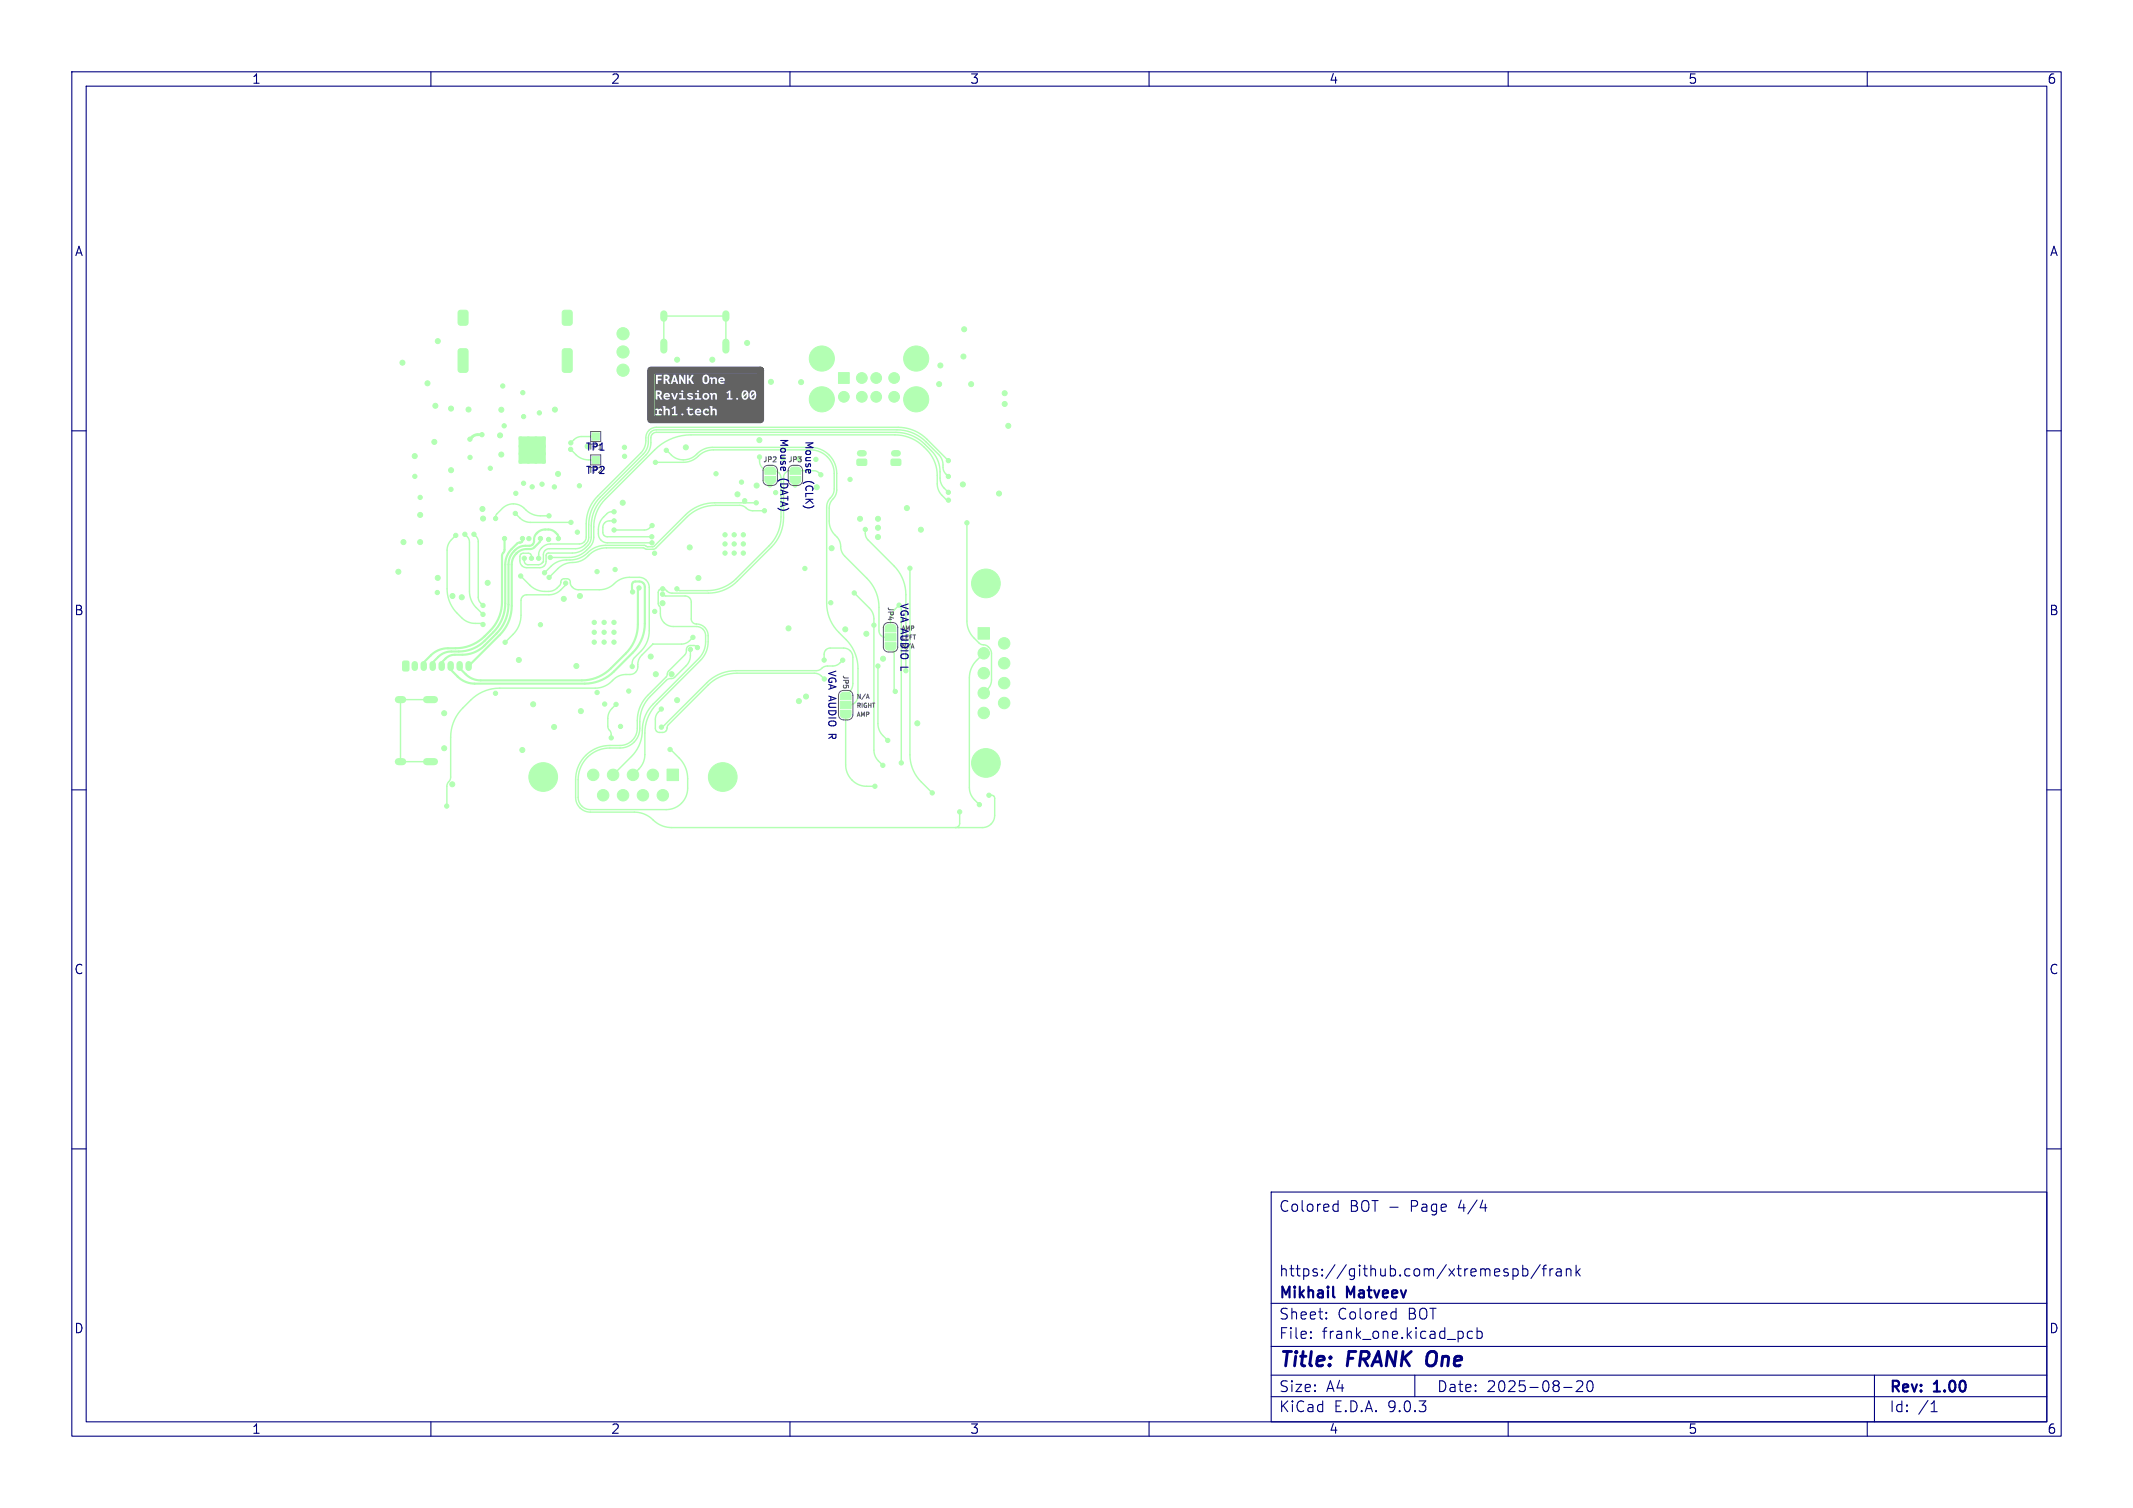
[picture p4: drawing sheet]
<svg xmlns="http://www.w3.org/2000/svg" width="297mm" height="210mm" viewBox="0 0 297 210" stroke-linecap="round" stroke-linejoin="round" font-family="sans-serif">
<g fill="#b3ffb3" stroke="#b3ffb3" stroke-width=".14">
<path d="M56.1 92.1h.6l.2 .1 .1 1-.2 .2-.5 .1-.2-.2z"/>
<path d="M124.1 64l1.2-.1 .2 .3-.1 .5-.2 .1h-1l-.1-.2z"/>
<path d="M136.2 87.4h1.6v1.6h-1.6z"/>
<path d="M92.9 107.1h1.6v1.6h-1.6z"/>
<path d="M119.4 64l1.2-.1 .1 .3v.5l-.2 .1h-1.1l-.1-.2z"/>
<path d="M72.3 60.8h3.6v3.7h-3.6z"/>
<path d="M63.8 48.7l.2-.1h.8h.2l.2 .2v2.7l-.1 .2-.2 .1h-.9l-.2-.2z"/>
<path d="M63.8 43.3l.3-.1h.8l.2 .1 .1 1.7-.2 .2-.9 .1-.3-.1z"/>
<path d="M78.3 43.3l.3-.1h.8l.2 .1 .1 1.7-.2 .2-.9 .1-.3-.1z"/>
<path d="M78.3 48.7l.2-.1h.8h.2l.2 .2v2.7l-.1 .2-.2 .1h-.9l-.2-.2z"/>
<path d="M116.8 51.9h1.5v1.5h-1.5z"/>
<path d="M106.5 66.4h1.5v.6l-.4 .3h-.8l-.3-.3z"/>
<path d="M106.6 65.2l.3-.1h.8l.3 .3v.7h-1.5z"/>
<path d="M82.4 63.5h1v1h-1z"/>
<path d="M117.1 96.6l.3-.2h.7l.2 .1 .2 .3v.7h-1.5z"/>
<path d="M117 97.7h1.5v1h-1.5z"/>
<path d="M117 99h1.5v.7l-.4 .3h-.8l-.3-.3z"/>
<path d="M82.4 60.3h1v1h-1z"/>
<path d="M110 66.4h1.5v.6l-.4 .3h-.8l-.3-.3z"/>
<path d="M110.1 65.2l.3-.1h.8l.3 .3v.7h-1.5z"/>
<path d="M123.3 89.5h1.5l-.1 .7-.4 .3h-.7l-.3-.3z"/>
<path d="M123.3 88.3h1.5v1h-1.5z"/>
<path d="M123.4 87.1l.3-.1h.6l.3 .1 .1 .3 .1 .6h-1.5v-.6z"/>
<circle cx="82.7" cy="86.7" r=".3"/>
<circle cx="84.1" cy="86.7" r=".3"/>
<circle cx="85.5" cy="86.7" r=".3"/>
<circle cx="82.7" cy="88.1" r=".3"/>
<circle cx="84.1" cy="88.1" r=".3"/>
<circle cx="85.5" cy="88.1" r=".3"/>
<circle cx="82.7" cy="89.4" r=".3"/>
<circle cx="84.1" cy="89.4" r=".3"/>
<circle cx="85.5" cy="89.4" r=".3"/>
<circle cx="137" cy="91" r=".8"/>
<circle cx="137" cy="93.7" r=".8"/>
<circle cx="137" cy="96.5" r=".8"/>
<circle cx="137" cy="99.3" r=".8"/>
<circle cx="139.8" cy="89.6" r=".8"/>
<circle cx="139.8" cy="92.4" r=".8"/>
<circle cx="137.3" cy="81.3" r="2"/>
<circle cx="139.8" cy="95.1" r=".8"/>
<circle cx="137.3" cy="106.2" r="2"/>
<circle cx="139.8" cy="97.9" r=".8"/>
<circle cx="90.9" cy="107.9" r=".8"/>
<circle cx="88.1" cy="107.9" r=".8"/>
<circle cx="85.4" cy="107.9" r=".8"/>
<circle cx="82.6" cy="107.9" r=".8"/>
<circle cx="92.3" cy="110.7" r=".8"/>
<circle cx="89.5" cy="110.7" r=".8"/>
<circle cx="100.6" cy="108.2" r="2"/>
<circle cx="86.8" cy="110.7" r=".8"/>
<circle cx="75.6" cy="108.2" r="2"/>
<circle cx="84" cy="110.7" r=".8"/>
<circle cx="86.8" cy="46.5" r=".85"/>
<circle cx="86.8" cy="49" r=".85"/>
<circle cx="86.8" cy="51.6" r=".85"/>
<circle cx="72.5" cy="64.2" r=".25"/>
<circle cx="72.5" cy="63.2" r=".25"/>
<circle cx="72.5" cy="62.1" r=".25"/>
<circle cx="72.5" cy="61.1" r=".25"/>
<circle cx="73.6" cy="64.2" r=".25"/>
<circle cx="73.6" cy="63.2" r=".25"/>
<circle cx="73.6" cy="62.1" r=".25"/>
<circle cx="73.6" cy="61.1" r=".25"/>
<circle cx="74.6" cy="64.2" r=".25"/>
<circle cx="74.6" cy="63.2" r=".25"/>
<circle cx="74.6" cy="62.1" r=".25"/>
<circle cx="74.6" cy="61.1" r=".25"/>
<circle cx="75.7" cy="64.2" r=".25"/>
<circle cx="75.7" cy="63.2" r=".25"/>
<circle cx="75.7" cy="62.1" r=".25"/>
<circle cx="75.7" cy="61.1" r=".25"/>
<circle cx="101" cy="74.5" r=".3"/>
<circle cx="102.2" cy="74.5" r=".3"/>
<circle cx="103.5" cy="74.5" r=".3"/>
<circle cx="101" cy="75.7" r=".3"/>
<circle cx="102.2" cy="75.7" r=".3"/>
<circle cx="103.5" cy="75.7" r=".3"/>
<circle cx="101" cy="77" r=".3"/>
<circle cx="102.2" cy="77" r=".3"/>
<circle cx="103.5" cy="77" r=".3"/>
<circle cx="120" cy="52.6" r=".75"/>
<circle cx="122" cy="52.6" r=".75"/>
<circle cx="124.5" cy="52.6" r=".75"/>
<circle cx="117.5" cy="55.3" r=".75"/>
<circle cx="120" cy="55.3" r=".75"/>
<circle cx="122" cy="55.3" r=".75"/>
<circle cx="124.5" cy="55.3" r=".75"/>
<circle cx="114.4" cy="49.9" r="1.75"/>
<circle cx="127.6" cy="49.9" r="1.75"/>
<circle cx="114.4" cy="55.6" r="1.75"/>
<circle cx="127.6" cy="55.6" r="1.75"/>
<circle cx="102.7" cy="68.8" r=".35"/>
<circle cx="96" cy="76.2" r=".35"/>
<circle cx="92.3" cy="84" r=".35"/>
<circle cx="134.1" cy="67.5" r=".35"/>
<circle cx="97.3" cy="80.5" r=".35"/>
<circle cx="104" cy="47.8" r=".35"/>
<circle cx="67.3" cy="72.2" r=".35"/>
<circle cx="67.2" cy="70.9" r=".35"/>
<circle cx="86.7" cy="70" r=".35"/>
<circle cx="67.9" cy="81.2" r=".35"/>
<circle cx="77.2" cy="101.2" r=".35"/>
<circle cx="64.3" cy="83.2" r=".35"/>
<circle cx="113.7" cy="67.9" r=".35"/>
<circle cx="72.7" cy="104.4" r=".35"/>
<circle cx="80.9" cy="99" r=".35"/>
<circle cx="134.2" cy="49.6" r=".35"/>
<circle cx="80.3" cy="92.8" r=".35"/>
<circle cx="139.1" cy="68.7" r=".35"/>
<circle cx="63" cy="83" r=".35"/>
<circle cx="105.4" cy="67.6" r=".35"/>
<circle cx="111.2" cy="97.6" r=".35"/>
<circle cx="74.2" cy="98.1" r=".35"/>
<circle cx="112.2" cy="97" r=".35"/>
<circle cx="80.8" cy="83" r=".35"/>
<circle cx="90.6" cy="91.4" r=".35"/>
<circle cx="78.5" cy="83.4" r=".35"/>
<circle cx="135.2" cy="53.5" r=".35"/>
<circle cx="134.3" cy="45.9" r=".35"/>
<circle cx="105.7" cy="61.3" r=".35"/>
<circle cx="140.4" cy="59.3" r=".35"/>
<circle cx="80.7" cy="67.7" r=".3"/>
<circle cx="91.1" cy="77" r=".3"/>
<circle cx="70" cy="53.8" r=".3"/>
<circle cx="85.6" cy="79.3" r=".3"/>
<circle cx="87" cy="63.5" r=".3"/>
<circle cx="99.7" cy="66" r=".3"/>
<circle cx="113.6" cy="64" r=".3"/>
<circle cx="87.5" cy="96.2" r=".3"/>
<circle cx="72.8" cy="54.7" r=".3"/>
<circle cx="73.6" cy="75" r=".3"/>
<circle cx="118.4" cy="66.8" r=".3"/>
<circle cx="91.2" cy="85.1" r=".3"/>
<circle cx="83.1" cy="96.4" r=".3"/>
<circle cx="80.4" cy="74.1" r=".3"/>
<circle cx="86.9" cy="62.3" r=".3"/>
<circle cx="112.1" cy="79.2" r=".3"/>
<circle cx="84.2" cy="98" r=".3"/>
<circle cx="103.2" cy="67.1" r=".3"/>
<circle cx="69" cy="96.5" r=".3"/>
<circle cx="115.7" cy="83.9" r=".3"/>
<circle cx="83.1" cy="79.6" r=".3"/>
<circle cx="86.4" cy="101.2" r=".3"/>
<circle cx="76.4" cy="75.1" r=".3"/>
<circle cx="75.3" cy="87" r=".3"/>
<circle cx="65.4" cy="61.2" r=".3"/>
<circle cx="123" cy="91.7" r=".35"/>
<circle cx="139.9" cy="56.3" r=".35"/>
<circle cx="122.3" cy="73.5" r=".35"/>
<circle cx="119.8" cy="72.3" r=".35"/>
<circle cx="93.5" cy="93.9" r=".35"/>
<circle cx="56.2" cy="75.5" r=".35"/>
<circle cx="111.5" cy="53.2" r=".35"/>
<circle cx="55.5" cy="79.6" r=".35"/>
<circle cx="67.1" cy="60.5" r=".3"/>
<circle cx="61.8" cy="99.3" r=".35"/>
<circle cx="115.8" cy="76.3" r=".35"/>
<circle cx="120.6" cy="88.3" r=".35"/>
<circle cx="61" cy="47.5" r=".35"/>
<circle cx="122.3" cy="72.3" r=".35"/>
<circle cx="130.9" cy="50.9" r=".35"/>
<circle cx="109.8" cy="87.5" r=".35"/>
<circle cx="127.7" cy="100.7" r=".35"/>
<circle cx="94.3" cy="97.5" r=".35"/>
<circle cx="130.8" cy="53.5" r=".35"/>
<circle cx="117.7" cy="87.6" r=".35"/>
<circle cx="107.3" cy="53.2" r=".35"/>
<circle cx="122.3" cy="74.8" r=".35"/>
<circle cx="63" cy="109.2" r=".35"/>
<circle cx="91.3" cy="93.9" r=".35"/>
<circle cx="95.5" cy="62.3" r=".35"/>
<circle cx="61.9" cy="104.2" r=".35"/>
<circle cx="72.2" cy="91.9" r=".35"/>
<circle cx="126.3" cy="70.8" r=".35"/>
<circle cx="128.2" cy="73.8" r=".35"/>
<circle cx="60.6" cy="56.5" r=".35"/>
<circle cx="59.5" cy="53.4" r=".35"/>
<circle cx="122.2" cy="92.8" r=".3"/>
<circle cx="123.6" cy="103.1" r=".3"/>
<circle cx="124.7" cy="96.3" r=".3"/>
<circle cx="125.5" cy="106.2" r=".3"/>
<circle cx="114.8" cy="91.9" r=".3"/>
<circle cx="121.8" cy="109.5" r=".3"/>
<circle cx="56" cy="50.5" r=".35"/>
<circle cx="74.1" cy="67.8" r=".3"/>
<circle cx="62.8" cy="56.9" r=".35"/>
<circle cx="70.2" cy="59.3" r=".3"/>
<circle cx="71.8" cy="68.7" r=".3"/>
<circle cx="65.2" cy="57" r=".35"/>
<circle cx="77.2" cy="67.8" r=".3"/>
<circle cx="93.3" cy="104.4" r=".3"/>
<circle cx="96.1" cy="90.4" r=".3"/>
<circle cx="137.7" cy="110.8" r=".3"/>
<circle cx="133.6" cy="113.1" r=".3"/>
<circle cx="97.1" cy="90.2" r=".3"/>
<circle cx="76.4" cy="71.8" r=".3"/>
<circle cx="69" cy="72.2" r=".3"/>
<circle cx="68.3" cy="65.2" r=".3"/>
<circle cx="72.9" cy="67.3" r=".3"/>
<circle cx="60.9" cy="82.5" r=".3"/>
<circle cx="75.5" cy="67.4" r=".3"/>
<circle cx="75.1" cy="57.5" r=".3"/>
<circle cx="72.9" cy="58" r=".3"/>
<circle cx="62.8" cy="68.2" r=".3"/>
<circle cx="58.5" cy="71.7" r=".35"/>
<circle cx="58.5" cy="69.3" r=".3"/>
<circle cx="61" cy="80.5" r=".35"/>
<circle cx="58.5" cy="75.5" r=".35"/>
<circle cx="57.8" cy="66.3" r=".3"/>
<circle cx="65.4" cy="63.7" r=".3"/>
<circle cx="106.4" cy="71.1" r=".3"/>
<circle cx="76.5" cy="80.4" r=".3"/>
<circle cx="105.3" cy="70" r=".3"/>
<circle cx="103.7" cy="69.7" r=".3"/>
<circle cx="75.8" cy="79.8" r=".3"/>
<circle cx="114.3" cy="66.1" r=".3"/>
<circle cx="134.6" cy="72.8" r=".3"/>
<circle cx="92.3" cy="82" r=".3"/>
<circle cx="92.3" cy="82.8" r=".3"/>
<circle cx="94.3" cy="82" r=".3"/>
<circle cx="105.8" cy="63.6" r=".3"/>
<circle cx="74" cy="77.7" r=".3"/>
<circle cx="132.1" cy="68.6" r=".3"/>
<circle cx="75" cy="77.7" r=".3"/>
<circle cx="132.1" cy="64.1" r=".3"/>
<circle cx="73" cy="77.7" r=".3"/>
<circle cx="132.1" cy="66.4" r=".3"/>
<circle cx="132.1" cy="69.7" r=".3"/>
<circle cx="76.6" cy="77.6" r=".3"/>
<circle cx="94.3" cy="50.1" r=".35"/>
<circle cx="99.2" cy="50.1" r=".35"/>
<circle cx="139.9" cy="54.8" r=".35"/>
<circle cx="57.7" cy="63.5" r=".35"/>
<circle cx="77.3" cy="57" r=".35"/>
<circle cx="69.6" cy="60.6" r=".35"/>
<circle cx="60.5" cy="61.5" r=".35"/>
<circle cx="69.8" cy="57.1" r=".35"/>
<circle cx="69.8" cy="63.3" r=".35"/>
<circle cx="62.8" cy="65.5" r=".35"/>
<circle cx="77.7" cy="66" r=".35"/>
<circle cx="72.8" cy="75" r=".3"/>
<circle cx="75.3" cy="75" r=".3"/>
<circle cx="88.1" cy="82.4" r=".3"/>
<circle cx="89" cy="81.9" r=".3"/>
<circle cx="70.3" cy="75" r=".3"/>
<circle cx="77.8" cy="75" r=".3"/>
<circle cx="120.5" cy="73.7" r=".3"/>
<circle cx="71.8" cy="71.5" r=".3"/>
<circle cx="79.5" cy="72.7" r=".3"/>
<circle cx="85.8" cy="98.1" r=".3"/>
<circle cx="85.1" cy="102.8" r=".3"/>
<circle cx="78.8" cy="81.2" r=".3"/>
<circle cx="70.3" cy="89.4" r=".3"/>
<circle cx="88" cy="92.8" r=".3"/>
<circle cx="72.5" cy="80.2" r=".3"/>
<circle cx="117.3" cy="91.9" r=".3"/>
<circle cx="92.1" cy="101.3" r=".3"/>
<circle cx="92.1" cy="98.7" r=".3"/>
<circle cx="114.8" cy="94.6" r=".3"/>
<circle cx="62.2" cy="112.3" r=".3"/>
<circle cx="96.5" cy="88.8" r=".3"/>
<circle cx="64.7" cy="74.4" r=".3"/>
<circle cx="67.3" cy="85.6" r=".3"/>
<circle cx="66" cy="74.4" r=".3"/>
<circle cx="67.3" cy="84.3" r=".3"/>
<circle cx="63.5" cy="74.6" r=".3"/>
<circle cx="67.3" cy="87" r=".3"/>
<circle cx="90.8" cy="73.2" r=".3"/>
<circle cx="85.5" cy="73.8" r=".3"/>
<circle cx="90.8" cy="74.8" r=".3"/>
<circle cx="85.5" cy="72.5" r=".3"/>
<circle cx="90.8" cy="75.6" r=".3"/>
<circle cx="85.5" cy="71.3" r=".3"/>
<circle cx="136.4" cy="112.1" r=".3"/>
<circle cx="121.7" cy="87.1" r=".3"/>
<circle cx="118.9" cy="82.6" r=".3"/>
<circle cx="122.9" cy="106.6" r=".3"/>
<circle cx="107.2" cy="67.5" r=".3"/>
<circle cx="110.7" cy="67.5" r=".3"/>
<circle cx="79.5" cy="61.7" r=".3"/>
<circle cx="79.5" cy="62.6" r=".3"/>
<circle cx="129.8" cy="110.4" r=".3"/>
<circle cx="126.7" cy="79.1" r=".3"/>
<circle cx="92.8" cy="62.7" r=".3"/>
<circle cx="91.3" cy="64.4" r=".3"/>
</g>
<path d="M119.8 63.1h.5M124.5 63.1h.5M57.8 92.5v.5M59 92.5v.5M60.3 92.5v.5M61.5 92.5v.5M62.8 92.5v.5M64 92.5v.5M65.3 92.5v.5" fill="none" stroke="#b3ffb3" stroke-width=".9"/>
<path d="M92.4 43.7v.6M92.4 47.6v1.1M101.1 43.7v.6M101.1 47.6v1.1M55.5 97.4h.6M59.4 97.4h1.1M55.5 106.1h.6M59.4 106.1h1.1" fill="none" stroke="#b3ffb3" stroke-width="1"/>
<path d="M67.1 60.5l-1 .1-.7 .6" fill="none" stroke="#b3ffb3" stroke-width=".4"/>
<g fill="none" stroke="#b3ffb3" stroke-width=".2">
<path d="M92.4 48.2v-4.2h8.7v4.2M63.5 74.6l-.6 .6a2.07 2.07 0 0 0-.6 1.4v5.4a5.4 5.4 0 0 0 3 4.7l.6 .1h1.3l.1 .2M64.7 74.4l.5 .5 .2 .5v6.9a3.2 3.2 0 0 0 .9 2.3l1 1M66 74.4l.4 .4 .2 .5v8l.2 .5 .5 .5M71.8 71.5l.6 .6a2.13 2.13 0 0 0 1.5 .6l5.6 .1M73 77.8v.3a.51 .51 0 0 0 .5 .5h1.6l.6-.4M75.7 78.2h.1M76.4 71.8h-1.2a3.4 3.4 0 0 1-2.5-1.2 2.17 2.17 0 0 0-2.8 .2l-.8 .9-.1 .5M79.5 62.6l.7 .7a2.45 2.45 0 0 0 1.7 .7h1M82.6 60.8h-2l-.5 .3-.6 .6M85.5 71.3h-.6l-.4 .2a2.94 2.94 0 0 0-1.1 1.8l-.1 1a1.25 1.25 0 0 0 1.3 1.3h6.2M85.5 71.3h.1"/>
<path d="M85.5 72.5h-.7a.9 .9 0 0 0-.9 .9v.7a.61 .61 0 0 0 .7 .7h6.2M90.8 73.2l-.5 .4-.5 .2h-4.3M91.3 64.4h.1M91.3 64.4h3.8a3.4 3.4 0 0 0 2.5-1.2 2.96 2.96 0 0 1 1.7-.5h13.6a3.3 3.3 0 0 1 3.3 3.2v2.2a2.39 2.39 0 0 1-.9 1.6l-.2 .9v13.4a5.7 5.7 0 0 0 1.7 4 6.6 6.6 0 0 1 2.6 4.6l.1 4.4-.2 .4-.2 .4M92.8 62.7l.7 .7a2.58 2.58 0 0 0 3.8-.4 2.96 2.96 0 0 1 1.9-.7h13.7a3.6 3.6 0 0 1 3.6 3.6v2.3a2.39 2.39 0 0 1-.8 1.7l-.2 .7v2a3.2 3.2 0 0 0 1.2 2.4 2.98 2.98 0 0 1 .4 1.6l.4 .7 3.2 3.2a5.7 5.7 0 0 1 1.7 4.1v3.2a.9 .9 0 0 0 .9 .9l.7 .1M103.7 69.7v.2M103.7 69.9l.1 .1M103.7 69.9l-.2 .1M105.3 70h-5.8a5.7 5.7 0 0 0-4 1.7l-4.5 4.4h-.9l-.4-.2h-5.4a4 4 0 0 0-2.9 1.5 4.1 4.1 0 0 1-2.8 .6 3 3 0 0 0-1.9 .9l-.9 .9M105.8 63.6v.6a1.35 1.35 0 0 0 1.1 1.4M106.4 71.1h-1.9l-1-.6-.4-.1h-3.5a5.7 5.7 0 0 0-4 1.6l-4.5 4.5h-1.1l-.4-.2h-5.2a4.1 4.1 0 0 0-3 1.5 3.6 3.6 0 0 1-2.2 .6l-1.1 .5-1.6 1.5M107.2 66.9v.6"/>
<path d="M107.7 65.6a1.02 1.02 0 0 1 1.1 1v5.4a5.7 5.7 0 0 1-1.7 4l-4.6 4.6a5.7 5.7 0 0 1-4 1.7l-3.9-.1-.3-.2M110.1 65.6a.94 .94 0 0 0-1 .9v5.6a5.7 5.7 0 0 1-1.7 4.1l-4.7 4.7a5.7 5.7 0 0 1-4.1 1.7h-5.1l-.4-.1-.6-.5h-.6l-.2 .4v1.6l.2 .7 .1 .8a1.8 1.8 0 0 0 1.7 1.8h3.3a1.28 1.28 0 0 1 1.3 1.2 3.7 3.7 0 0 1-1 3.2l-6.3 6.4a5.4 5.4 0 0 0-1.6 4.1 5.2 5.2 0 0 1-1.5 3.1l-2.5 2.6M110.7 66.9v.6M111.3 65.6h2.2l.4 .1 .4 .4M120.5 73.7v.8l.3 .6 3.7 3.7a5.7 5.7 0 0 1 1.6 4v10.6M126.7 79.1v26a5.3 5.3 0 0 0 1.6 3.8l1.5 1.5M132.1 68.6l-.6-.6a1.97 1.97 0 0 1-.6-1.4 4.5 4.5 0 0 0-1.2-3.8 6.3 6.3 0 0 0-4.9-2.6h-33.4a.76 .76 0 0 0-.8 .8v.7a2.44 2.44 0 0 1-.7 1.7l-6 6a5.4 5.4 0 0 0-1.6 3.8v1.6a2.61 2.61 0 0 1-2.6 2.2h-3.4l-.3 .3v.9a.87 .87 0 0 1-.8 .9h-1.9a.96 .96 0 0 1-.9-1v-.6a.47 .47 0 0 1 .5-.5l.9 .1 .2 .2v.5M132.1 64.2l-3-3a5.7 5.7 0 0 0-4.1-1.7h-33.6a1.46 1.46 0 0 0-1.5 1.5 2.59 2.59 0 0 1-.7 2.1l-6 6a5.4 5.4 0 0 0-1.6 3.8v1.9a.96 .96 0 0 1-.9 1h-4a1.67 1.67 0 0 0-1.7 1.4v.6M132.1 66.4l-.6-.7-.2-.5a2.31 2.31 0 0 0-.6-1.9l-1.8-1.8a5.7 5.7 0 0 0-4-1.6h-33.5a1.11 1.11 0 0 0-1.1 1.1 2.68 2.68 0 0 1-.7 2.2l-6 6a5.4 5.4 0 0 0-1.6 3.9v1.8a1.83 1.83 0 0 1-1.9 1.5h-3.6a.82 .82 0 0 0-.8 .8v1M132.1 69.7l-.3-.1-.6-.6a2.28 2.28 0 0 1-.7-1.6 6.1 6.1 0 0 0-5.9-6.8h-28.4a7.2 7.2 0 0 0-5.1 2.1l-6.8 6.8a5.4 5.4 0 0 0-1.6 3.9v1.4a1.95 1.95 0 0 1-.6 1.4 3.7 3.7 0 0 1-2.8 1.4h-2.7M134.6 72.8v13.7a3.3 3.3 0 0 0 1 2.3l.9 .9a1.97 1.97 0 0 1 1.3 .5l.3 .7v3.8a1.84 1.84 0 0 1-.6 1.3l-.5 .5M59.9 97.4h-4.1v8.7h4.1"/>
<path d="M72.5 80.2l1.3 1.3a3.2 3.2 0 0 0 3.7 .5l.4-.5 .2-.3a.51 .51 0 0 1 .4-.6h.4a.46 .46 0 0 1 .5 .5 1.08 1.08 0 0 0 1.1 1h3a3.4 3.4 0 0 0 2.4-1.2l1.2-.5h1.9a1.4 1.4 0 0 1 1.4 1.4v6a4.1 4.1 0 0 1-1.2 2.9l-1 1.1-.2 .4v.6M78.8 81.2l-.1 .3-.6 .7a2.33 2.33 0 0 1-1.7 .6h-3.1a.79 .79 0 0 0-.8 .8v2.1a3.8 3.8 0 0 1-1.1 2.6l-1.1 1.2M85.8 98.1l-.6 .6a1.96 1.96 0 0 0-.6 1.4v1.2l.5 .8v.7M90.9 89.7l-1.6 1.6a2.34 2.34 0 0 0-.5 1.8l-.4 .6-.6 .2a3 3 0 0 0-2.8 1.2 3.2 3.2 0 0 1-2.1 .7h-13.3a5.7 5.7 0 0 0-4.1 1.7l-1.1 1.1a5.7 5.7 0 0 0-1.6 4.1l-.1 5.6-.5 1v3M90.9 89.7h.1M92.3 82.8l.3 .2h2.8a.85 .85 0 0 1 .9 .9v2.3a.8 .8 0 0 0 1 .7 1.63 1.63 0 0 1 1.3 1.6 4 4 0 0 1-1.1 3.5l-6 6a5.7 5.7 0 0 0-1.7 4.1v3a2.82 2.82 0 0 1-.8 2l-.9 .8M96.1 90.4v.9a2.02 2.02 0 0 1-.6 1.4l-1.6 1.7-.7 .1-.4 .2-2.3 2.3a5.5 5.5 0 0 0-1.4 4.7 2.76 2.76 0 0 1-2.8 2.5 7.1 7.1 0 0 0-2.9 .2 4.4 4.4 0 0 0-2.9 4.2v2.4a1.71 1.71 0 0 0 1.7 1.8h10.6a2.99 2.99 0 0 0 3-3v-1.4a4.1 4.1 0 0 0-1.2-2.8l-1.3-1.2M96.5 88.8l-.7 .6-.6 .3h-4.3M97.1 90.2l-.4-.3h-.6a.55 .55 0 0 0-.5 .5l-.1 .4-.1 .4-2.4 2.3-.2 .7-2.6 2.6a5.4 5.4 0 0 0-1.5 4.6 2.4 2.4 0 0 1-2.4 2.4 6.4 6.4 0 0 0-3.4 .5 4.8 4.8 0 0 0-2.7 4.3v2.4a2.06 2.06 0 0 0 2 2.1h6.1a4.2 4.2 0 0 1 3.1 1.5l1.2 .5 .9 .1 43.3 .1a1.71 1.71 0 0 0 1.7-1.8v-2.4l-.3-.3h-.5M114.8 91.9v-.8a.85 .85 0 0 1 .8-.8h1.9a1.28 1.28 0 0 1 1.3 1.2l-.1 4-.3 .7-.6 .7M114.8 94.6l-.7-.7-.6-.1-10.9-.1a5.7 5.7 0 0 0-4 1.7l-5.5 5.5-.2 .3a.67 .67 0 0 1-.6 .8h-.5a.57 .57 0 0 1-.5-.6v-1.6l.2-.4 .6-.7M117.3 91.9l-.5 .5-.4 .3-1.5 .1-.8 .5-.4 .1h-11.2a5.7 5.7 0 0 0-4.1 1.7l-6.1 6.1-.2 .1"/>
<path d="M117.8 99.5v7a2.99 2.99 0 0 0 2.9 3h1.1M118.9 82.6l2.2 2.1a2.11 2.11 0 0 1 .6 1.5v18.3a2.12 2.12 0 0 0 .6 1.5l.6 .6M119 97.9l-.4 .2-.4 .1M122.2 92.8v8a2.33 2.33 0 0 0 .7 1.6l.7 .7M124.3 90.3l.2 .5v5.2l.2 .3M124.7 96.3h.1M125.2 84.3l-.6 .6a2.03 2.03 0 0 0-.6 1.4v1.2M125.5 84.8v21.4M137 91l-1 1a3.4 3.4 0 0 0-1 2.4v15.3a2.38 2.38 0 0 0 .7 1.7l.7 .7M85.1 102.8h.1M133.5 115.1l-.4 .1M133.5 115.1v.1"/>
<path d="M133.6 113.1v1.6l-.1 .4"/>
</g>
<path d="M70.3 75l-.1 1.7-.3 .7v6.4a6.1 6.1 0 0 1-2.4 4.8 6.1 6.1 0 0 1-5.1 1.7 3.4 3.4 0 0 0-2.4 1l-1 1M72.8 75l-.1 .5-.6 .2-.9 .8a3.1 3.1 0 0 0-.8 2.1v5.4a5.7 5.7 0 0 1-1.7 4 8.3 8.3 0 0 1-2.7 2.3 8 8 0 0 1-3.6 .5l-1 .4-1.1 1.1M75.3 75l-.2 .5-.7 .8-.5 .2a2.5 2.5 0 0 0-1.7 .3l-.1 .1a2.19 2.19 0 0 0-.8 1.7v5.8a5.7 5.7 0 0 1-1.7 4l-4.3 4.4M77.8 75l-.1-.4-.1-.2a1.57 1.57 0 0 0-1.2-.7h-.5a1.6 1.6 0 0 0-1.6 1.9l-.4 .4h-.7a2.6 2.6 0 0 0-2.4 2.6v5.6a5.7 5.7 0 0 1-1.7 4l-1.6 1.7a4.8 4.8 0 0 1-4.2 1.3 1.82 1.82 0 0 0-1.3 .5l-.5 .6M88.1 82.4l-.1-1a.46 .46 0 0 1 .5-.4h.5a.75 .75 0 0 1 .8 .7v5.1a5.7 5.7 0 0 1-1.7 4.1l-2.6 2.6a5.7 5.7 0 0 1-4.1 1.7h-15.3a3.3 3.3 0 0 1-2.4-1l-.9-.9M89 81.9l-.2 .2v4.9a5.7 5.7 0 0 1-1.7 4l-2 2.1a5.7 5.7 0 0 1-4.1 1.7h-14.1a2.91 2.91 0 0 1-2-.9l-.9-.9" fill="none" stroke="#b3ffb3" stroke-width=".3"/>
<path d="M90.6 51.6h15.3v6.8h-15.3z" fill="none" stroke="#626262" stroke-width="1"/>
<path d="M126.9 90.1h.3M127.1 89.7l.2 .6" fill="none" stroke="#626262" stroke-width=".14"/>
<g fill="#626262">
<path d="M97 57.2l.3-.1 .1 .2h-.4z"/>
<path d="M104.6 55.3l.5-.4v.1a.29 .29 0 0 1-.1 .4 .29 .29 0 0 1-.3 0z"/>
<path d="M104.7 54.6a.21 .21 0 0 1 .3 .1l-.4 .4z"/>
<path d="M103.5 55.3l.5-.4v.1a.29 .29 0 0 1-.1 .4 .29 .29 0 0 1-.3 0z"/>
<path d="M103.6 54.6a.21 .21 0 0 1 .3 .1l-.4 .4z"/>
<path d="M92.7 55l.2-.1 .2 .2h-.5z"/>
<path d="M91.6 54.6a.21 .21 0 0 1 .3 .2 .21 .21 0 0 1-.3 .2z"/>
<path d="M100.3 52.8l.3-.1 .1 .2h-.4z"/>
<path d="M98.1 52.5l.1-.1a.22 .22 0 0 1 .3 .3 .38 .38 0 0 1-.3 .6 .59 .59 0 0 1-.1-.8z"/>
<path d="M93.9 52.6l.2 .4h-.3z"/>
<path d="M92.6 52.4h.1a.21 .21 0 0 1 .3 .2 .22 .22 0 0 1-.4 .2z"/>
<path d="M91.1 52h14.3v.9h-4.5a.45 .45 0 0 0-.4-.4 .45 .45 0 0 0-.5 .4h-.2v-.1a.35 .35 0 0 0-.3-.3 .35 .35 0 0 0-.3 .2v-.1h-.4v.2h.2h-.2a.51 .51 0 0 0-.5-.6 .51 .51 0 0 0-.5 .6l.1 .4 .2 .3h-1.5l-.4-.7 .4-.6h-.3l-.3 .5h-.1v-.5h-.3v1.3h-.1v-1.3h-.3v.8l-.4-.8h-.2v1.3h-.1l-.5-1.3h-.2l-.4 1.3-.4-.6a.43 .43 0 0 0 .2-.6 .43 .43 0 0 0-.6-.1h-.2v.2h-.2v-.2h-.9v1.3h.3v-.5h.5v-.3h-.5v-.3h.8v1.1h.2v-.5h.2l.2 .5h.6l.1-.3h.4l.1 .3h.6v-.8l.4 .8h.7v-.6h.1l.3 .6h1.8a.51 .51 0 0 0 .7-.7h.2v.7h.2v-.6a.19 .19 0 0 1 .2-.2 .19 .19 0 0 1 .2 .2v.6h.2v-.6h.2a.52 .52 0 0 0 .3 .6 .52 .52 0 0 0 .6-.1l-.1-.2-.4 .1-.2-.2h.7v-.2h4.5v2.1h-.1v-.1a.49 .49 0 0 0-.6-.5 .49 .49 0 0 0-.3 .6h-.2v-.1a.49 .49 0 0 0-.6-.5 .49 .49 0 0 0-.3 .6l.1 .5h-.6l-.2-.1-.9 .1v-1.1l-.3 .1h-4l-.2-.1-.2 .1h-1.8a.18 .18 0 0 0-.3-.2 .16 .16 0 0 0 0 .3 .16 .16 0 0 0 .3-.1h1.8l.2 .1 .2-.1h4l-.3 .2 .1 .1 .3-.1v.4h-1.7a.35 .35 0 0 0-.2-.4 .35 .35 0 0 0-.4 .2v-.2h-.4v.2h.2v.3h-.2a.49 .49 0 0 0-.7-.5 .49 .49 0 0 0-.2 .8h-.6v-.8h-.5v.2h.3v.5h-.6l-.1-.2-.5-.2 .2-.1 .3 .1 .1-.2a.42 .42 0 0 0-.5-.1 .42 .42 0 0 0-.3 .4l.6 .3-.2 .1-.3-.2-.1 .2h-.6v-.8h-.9l-.2 .7-.3-.7h-.3l.2 .4h-.3a.47 .47 0 0 0-.8-.3 .47 .47 0 0 0 .2 .8h-.5l-.3-.5a.43 .43 0 0 0 .2-.6 .43 .43 0 0 0-.6-.1h-.2v1.2h.3v-.4h.1l.3 .4 1.1 .1 .2-.1-.1-.2-.4 .1-.2-.2h.7v-.2h.3l.2 .5h.3l.3-.9h.2v.2h.3v.6h-.3v.1h.9v-.1h.2v.1l.4 .1a.32 .32 0 0 0 .4-.3h.6v.1h-.3v.1h.8v-.1h.3a.49 .49 0 0 0 .5 .2 .49 .49 0 0 0 .4-.5h.2v.4h.2v-.5a.19 .19 0 0 1 .2-.2 .19 .19 0 0 1 .2 .2v.5h.2v-.5h1.7v.4h-.3v.1h.8v-.1h.5v.1l.1 .1 .2-.2h.6a.49 .49 0 0 0 .6 .1 .49 .49 0 0 0 .2-.6h.2v.1a.49 .49 0 0 0 .5 .6 .49 .49 0 0 0 .4-.7h.1v2.3h-5.6v-.1a.34 .34 0 0 0-.3-.3 .34 .34 0 0 0-.3 .1v-.4h-.4v.2h.2v.9h-.3v-.1h-.1a.29 .29 0 0 1-.5-.2 .29 .29 0 0 1 .4-.3v.2h.2l-.1-.4a.54 .54 0 0 0-.7 .4h-.3a.47 .47 0 0 0-.6-.3 .47 .47 0 0 0-.2 .7h-.2l-.1-.2-.1 .1a.23 .23 0 0 1-.3 0 .23 .23 0 0 1-.1-.2v-.3h.5v-.2h-.5v-.3l-.2 .1v.2h-.2v.2h.2v.6h-.6l-.2-.1h-.9v-1h-.2l-.4 .3 .1 .1 .2-.2v.5h-.5v-.1a.34 .34 0 0 0-.3-.3 .34 .34 0 0 0-.4 .1v-.4h-.3v.2h.1v.4h-.2a.28 .28 0 0 0-.2-.3 .28 .28 0 0 0-.3 .1v-.1h-.4v.2h.2v.5h-.2v.2h.8v-.2h-.4l.1-.4a.12 .12 0 0 1 .1-.1 .12 .12 0 0 1 .1 .1h.4v.6h.2v-.5l.3-.2 .1 .1v.6h.3v-.5h.5v.3h-.2v.2h.7v-.2h.6v.2l.1 .1 .2-.2h.6l.4 .2 .4-.2 .8 .1 .2-.1-.1-.1h-.4l-.1-.1h.6v-.2h.3a.52 .52 0 0 0 .2 .5 .52 .52 0 0 0 .6-.1l.5 .1v-.5l.2-.2 .2 .1v.6h.2v-.5h5.6v.7h-14.3z"/>
<circle cx="98.3" cy="55.2" r=".27"/>
</g>
<g fill="none" stroke="#626262" stroke-width=".14">
<path d="M82.2 61.5v-1.4h1.4v1.4M82.2 63.3v1.4M83.6 63.3v1.4M107 64.8a.7 .7 0 0 0-.7 .7v1.4a.7 .7 0 0 0 .7 .7h.6a.7 .7 0 0 0 .7-.7v-1.4a.7 .7 0 0 0-.7-.7M110.5 64.8a.7 .7 0 0 0-.7 .7v1.4a.7 .7 0 0 0 .7 .7h.6a.7 .7 0 0 0 .7-.7v-1.4a.7 .7 0 0 0-.7-.7M116.8 96.8a.7 .7 0 0 1 .7-.7h.6a.7 .7 0 0 1 .7 .7M116.8 99.5a.7 .7 0 0 0 .7 .8l.6-.1a.7 .7 0 0 0 .7-.7M116.8 96.8v2.8M118.8 96.8v2.8M120.7 97.1h.3M120.8 96.7l.2 .6M123 87.4v2.8"/>
<path d="M123 87.4a.7 .7 0 0 1 .7-.7h.6a.7 .7 0 0 1 .7 .7M123 90.1a.7 .7 0 0 0 .7 .7h.6a.7 .7 0 0 0 .7-.7M125 87.4v2.8"/>
</g>
<g fill="none" stroke="#000080" stroke-width=".15">
<path d="M10 10h277v190h-277zM12 12h273v186h-273zM60 10v2M110 10v2M160 10v2M210 10v2M260 10v2M10 60h2M285 60h2M10 110h2M285 110h2M10 160h2"/>
<path d="M177 166h108v32h-108zM185.9 167.7l.4 .1M186.3 167.2v1.5M186.3 168.6l-.4 .1M206.1 168.2h.9M210.7 176.8l.4-.1 .3 .3v.4l-.2 .2-.1 .1-.4-.1M212 176.8l.5-.1 .2 .3v.4l-.1 .2-.1 .1-.5-.1M212 176.2v1.5M214.5 176.1l-1.3 2M214.7 176.7h.6M215.3 176.2l-.3 .1v.1v1.3M215.8 176.7v1"/>
<path d="M216.2 176.7l-.2 .1-.2 .2M216.7 176.8l.2-.1 .4 .1 .1 .9M217.4 177.1h-.5a.29 .29 0 0 0-.2 .3 .29 .29 0 0 0 .2 .3l.5-.1M218.1 176.8a.37 .37 0 0 1 .6 .1v.8M218.1 176.7v1M219.5 176.2v1.5M219.6 177.1l.4 .6M220 176.7l-.5 .6M285 160h2M60 198v2M110 198v2M160 198v2"/>
<path d="M177 194.5h108M177 191.5h108M177 187.5h108M177 181.5h108M182.5 186.3h.1l-.1 .1M182.5 186.3v.1M182.5 185.5v.1M182.5 185.5h.1l-.1 .1M184.7 183.6v.1M184.7 183.6h-.1l.1 .1M184.7 182.8v.1M184.7 182.8h-.1l.1 .1"/>
<path d="M194 182.7l.4 .1M194.4 182.2v1.5M194.4 183.6l-.4 .1M197 191.5v3M205 185.5l-.4-.1-.3 .3v.4l.2 .2 .1 .1 .4-.1M205.7 185.5l.4-.1 .3 .3v.4l-.2 .2-.1 .1-.4-.1M205.7 184.9v1.5M210 198v2M217.7 193.2h1.2M219.5 192.4l.2-.1 .5 .1a.41 .41 0 0 1 .1 .5l-.8 .9h.9M221.2 192.4a.36 .36 0 0 1 .5 .2 .77 .77 0 0 1-.4 1.2 1 1 0 0 1-.1-1.4zM260 198v2"/>
<path d="M261 191.5v6.5M268.9 196.6h.8M269 195.5l.3-.4v1.5"/>
</g>
<path d="M185.6 180.5l.2 .2" fill="none" stroke="#000080" stroke-width=".3"/>
<g font-size="2.8" fill="#000080">
<text x="178" y="190.9">Title:</text>
<text x="187.7" y="190.9">FRANK One</text>
</g>
<g font-size="2.1" fill="#000080">
<text x="178" y="169">Colored</text>
<text x="187.9" y="169">BOT -</text>
<text x="196.5" y="169">Page</text>
<text x="203.3" y="169">4/4</text>
<text x="178" y="178">https://github.com/xtremespb/frank</text>
<text x="178" y="184">Sheet:</text>
<text x="178" y="181.2">Mikhail</text>
<text x="186.2" y="184">Colored</text>
<text x="187.6" y="181.2">Matveev</text>
<text x="196.1" y="184">BOT</text>
<text x="178" y="186.7">File:</text>
<text x="184.1" y="186.7">frank_one.kicad_pcb</text>
<text x="178" y="196.9">KiCad</text>
<text x="178" y="194.1">Size:</text>
<text x="184.7" y="194.1">A4</text>
<text x="185.7" y="196.9">E.D.A.</text>
<text x="193.3" y="196.9">9.0.3</text>
<text x="200" y="194.1">Date:</text>
<text x="207" y="194.1">2025-08-20</text>
<text x="263" y="194.3">Rev:</text>
<text x="263" y="196.9">Id:</text>
<text x="267.1" y="196.9">/1</text>
<text x="269.4" y="194.3">1.00</text>
</g>
<g font-size="1.8" fill="#000080">
<text x="35" y="11.9">1</text>
<text x="85" y="11.9">2</text>
<text x="135" y="11.9">3</text>
<text x="185" y="11.9">4</text>
<text x="235" y="11.9">5</text>
<text x="285" y="11.9">6</text>
<text x="10.3" y="35.9">A</text>
<text x="285.4" y="35.9">A</text>
<text x="10.3" y="85.9">B</text>
<text x="285.3" y="85.9">B</text>
<text x="10.3" y="135.9">C</text>
<text x="285.3" y="135.9">C</text>
<text x="10.3" y="185.9">D</text>
<text x="285.3" y="185.9">D</text>
<text x="35" y="199.9">1</text>
<text x="85" y="199.9">2</text>
<text x="135" y="199.9">3</text>
<text x="185" y="199.9">4</text>
<text x="235" y="199.9">5</text>
<text x="285" y="199.9">6</text>
</g>
<g font-size="1.4" fill="#000080">
<text x="81.5" y="63">TP1</text>
<text x="108.4" y="61" transform="rotate(90 108.4 61)">Mouse</text>
<text x="111.9" y="61.3" transform="rotate(90 111.9 61.3)">Mouse</text>
<text x="81.5" y="66.2">TP2</text>
<text x="108.4" y="66.6" transform="rotate(90 108.4 66.6)">(DATA)</text>
<text x="111.9" y="66.9" transform="rotate(90 111.9 66.9)">(CLK)</text>
<text x="125.2" y="83.9" transform="rotate(90 125.2 83.9)">VGA AUDIO</text>
<text x="115.1" y="93.2" transform="rotate(90 115.1 93.2)">VGA AUDIO</text>
<text x="125.2" y="93.1" transform="rotate(90 125.2 93.1)">L</text>
<text x="115.1" y="102.4" transform="rotate(90 115.1 102.4)">R</text>
</g>
<g font-size="1" fill="#000080">
<text x="81.9" y="62.8">TP1</text>
<text x="109.7" y="64.6">JP3</text>
<text x="81.9" y="66">TP2</text>
</g>
<g font-size="1" fill="#626262">
<text x="106.2" y="64.6">JP2</text>
<text x="123.4" y="84.4" transform="rotate(90 123.4 84.4)">JP4</text>
<text x="117.2" y="93.9" transform="rotate(90 117.2 93.9)">JP5</text>
</g>
<g font-size=".8" fill="#000080">
<text x="125.5" y="89.2">LEFT</text>
<text x="125.5" y="87.9">AMP</text>
<text x="125.5" y="90.4">N/A</text>
</g>
<g font-size=".8" fill="#626262">
<text x="119.3" y="99.9">AMP</text>
<text x="119.3" y="97.4">N/A</text>
<text x="119.3" y="98.7">RIGHT</text>
</g>
</svg>
